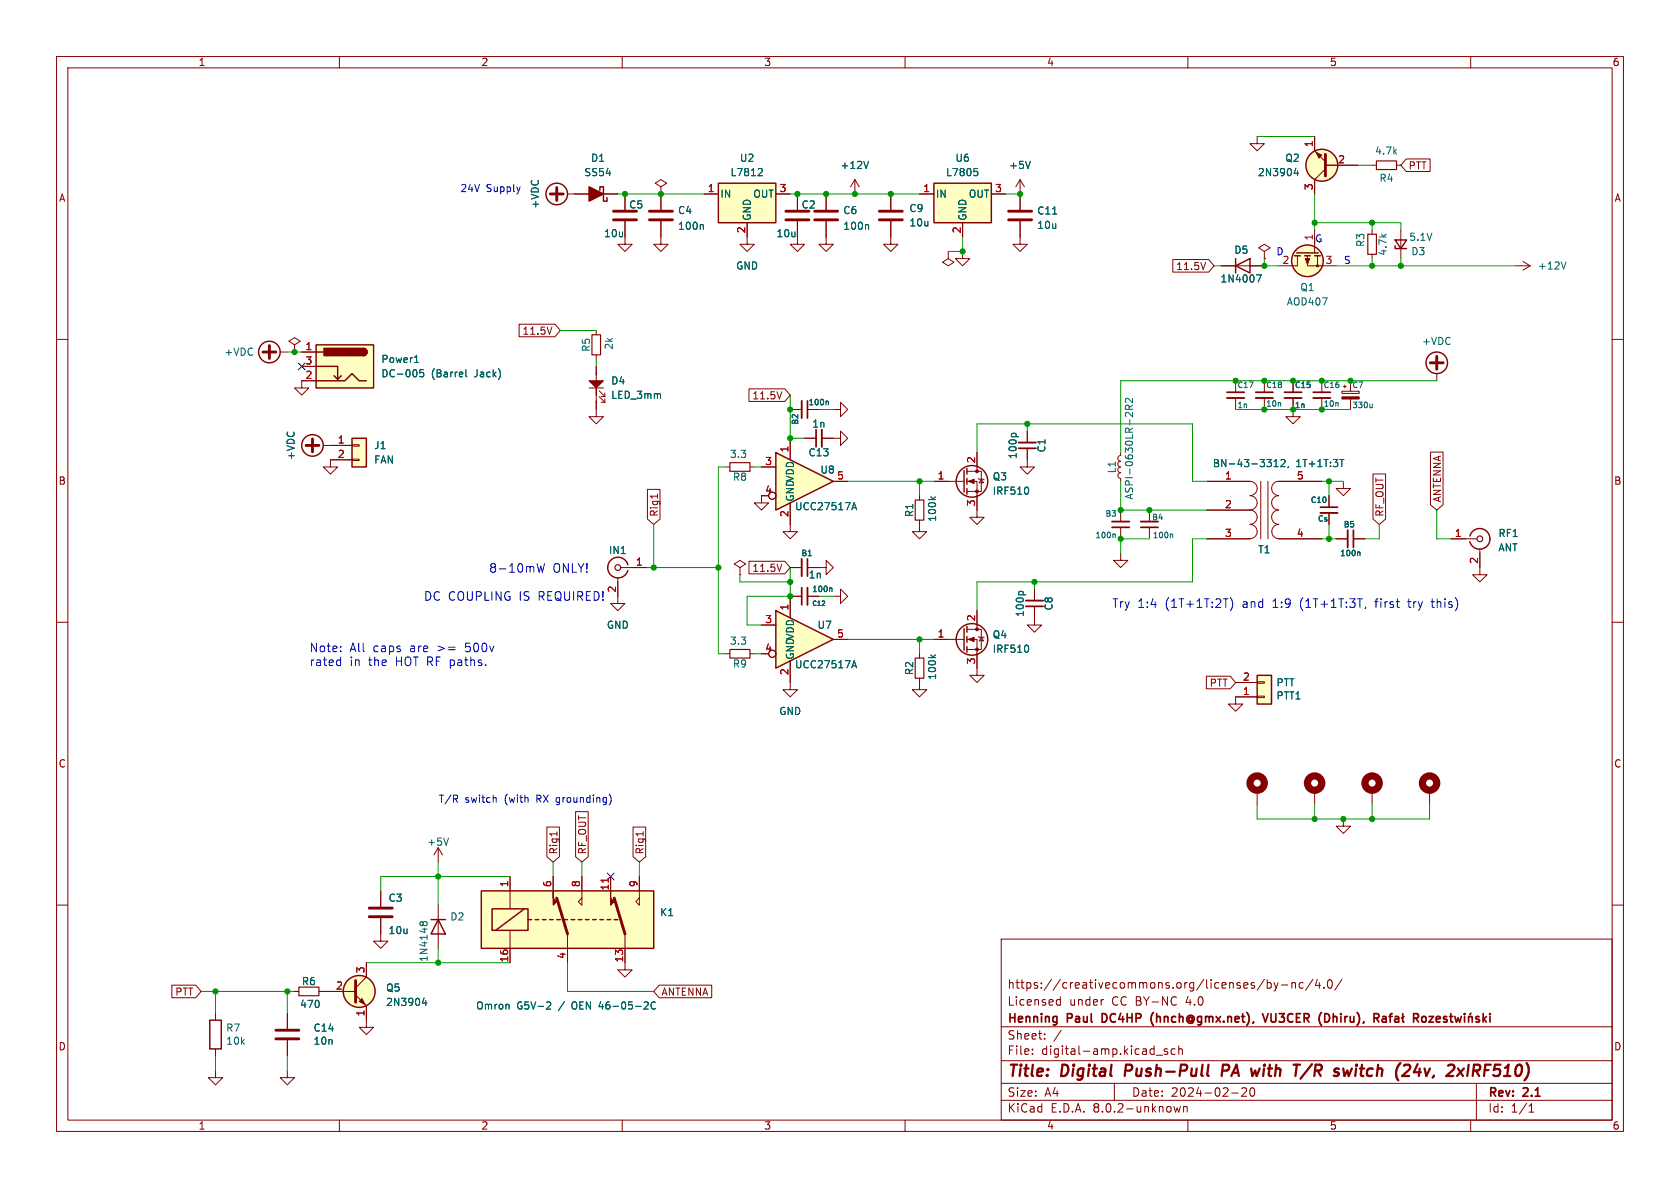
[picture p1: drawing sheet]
<svg xmlns="http://www.w3.org/2000/svg" width="297mm" height="210mm" viewBox="0 0 297 210" stroke-linecap="round" stroke-linejoin="round" font-family="sans-serif">
<g fill="none" stroke="#840000" stroke-width=".18">
<path d="M10 10h277v190h-277zM12 12h273v186h-273zM60 10v2M110 10v2M160 10v2M210 10v2M260 10v2M10 60h2M285 60h2M213.4 85.1h7.6a1.26 1.26 0 0 1 1.2 1.2 1.26 1.26 0 0 1-1.2 1.3M213.4 90.2h7.6M221 92.7a1.26 1.26 0 0 1 1.2 1.3 1.26 1.26 0 0 1-1.2 1.2l-7.6 .1"/>
<path d="M221 90.2a1.26 1.26 0 0 1 1.2 1.2 1.26 1.26 0 0 1-1.2 1.3M221 87.6a1.26 1.26 0 0 1 1.2 1.3 1.26 1.26 0 0 1-1.2 1.2M222.9 85.1v10.2M224.2 85.1v10.2M226.1 87.6a1.27 1.27 0 0 0-1.3 1.3 1.27 1.27 0 0 0 1.3 1.3 1.26 1.26 0 0 0-1.3 1.2 1.26 1.26 0 0 0 1.3 1.3M226.1 92.7a1.26 1.26 0 0 0-1.3 1.3 1.26 1.26 0 0 0 1.3 1.2l7.6 .1M233.7 85.1h-7.6a1.26 1.26 0 0 0-1.3 1.2 1.26 1.26 0 0 0 1.3 1.3M256.5 95.3h4.6M261.6 97v4.6h1.3l-1.3 1.3-1.3-1.3h1.3M10 110h2M109.2 102.1v4.6h1.3l-1.3 1.3-1.3-1.3h1.3M109.7 100.3h4.6"/>
<path d="M139.7 100.3h2M142.7 100.3h2.1M285 110h2M10 160h2M77.5 149.9l-.8 1.2M77.5 149.9v2.5M77.5 149.9l.7 1.2M285 160h2M110.5 170.2v1.3h1.3l-1.3 1.2-1.3-1.2h1.3M177 166h108v32h-108zM186.9 177.6h.6M186.9 176.8h.6"/>
<path d="M187.5 176.2v1.5M195 176.7h.1M223.5 173.1l-1.3 2M224 173.2v1.5M224 173.8l.5-.1 .2 .3v.4l-.1 .2h-.6M225.2 173.7l.4 1M225.6 174.7l-.1 .4-.3 .1M226 173.7l-.4 1M226.5 174.1h1.2M228.4 173.8l.2-.1 .4 .1v.9M228.4 173.7v1M230.4 173.8l-.4-.1-.3 .3v.4l.1 .2h.6"/>
<path d="M232.1 173.1l-1.3 2M232.9 173.1l-.4 1.1h1M233.2 173.7v1M234 174.6v.1M234.8 173.3l.2-.1a.81 .81 0 0 1 .6 .6 .81 .81 0 0 1-.3 .8l-.1 .1a.81 .81 0 0 1-.4-1.4zM237.2 173.1l-1.2 2M60 198v2M110 198v2M160 198v2M177 194.5h108M177 191.5h108M177 187.5h108"/>
<path d="M177 181.5h108M182.5 186.3v.1M182.5 185.5v.1M184.7 183.6v.1M184.7 182.8v.1M187.6 182.1l-1.3 2M197 191.5v3M204.4 186.5h1.1M206.4 185.5l-.4-.1-.2 .2 .1 .2 .5 .2v.3h-.6M207.5 195.6l.3 1 .3-.7 .3 .7 .3-1M207.7 185.5l-.4-.1-.3 .3v.4l.2 .2h.5M208.4 185.5l.2-.1 .4 .1v.9"/>
<path d="M208.4 184.9v1.5M209.2 195.6v1M209.2 195.7l.3-.1 .3 .1 .1 .9M210 198v2M217.7 193.2h1.2M219.5 192.4l.6-.1 .2 .1 .1 .3-.9 1.1h.9M221.2 192.4l.1-.1a.81 .81 0 0 1 .6 .6 .81 .81 0 0 1-.3 .8l-.1 .1a.81 .81 0 0 1-.6-.6 .81 .81 0 0 1 .3-.8zM260 198v2M261 191.5v6.5M270.3 196.6h.9M270.3 195.5l.4-.4v1.5"/>
</g>
<path d="M199.1 188.2l-.3 2M217 188.2h-.8l-.2 2M217.1 189.2l-1 .1M222.7 188.9l-.5 1.3M231.9 188.1l-2 2.6M237.5 188.9l.2 1.3 .5-.9 .2 .9 .6-1.3M250.6 188.1l-.6 1.4h1.2M251 188.9l-.2 1.3M259.6 188.2l-.2 2M260.5 189.3h.7M261.4 188.2h-.8l-.3 2" fill="none" stroke="#840000" stroke-width=".4"/>
<g fill="none" stroke="#840000" stroke-width=".3">
<path d="M142.7 98.8v3.1M195.2 179.2h-.4v1.5h.4M203.9 179a1.72 1.72 0 0 0 0 2.3M223.2 179.2l.5 1.5 .5-1.5M234.2 179.2h.4a.63 .63 0 0 1 .5 .6M243.3 180l.5 .7M243.6 179.3l.2 .2-.2 .4M244.4 179.8h.6l.1 .9M245.6 179.7h.5M246.1 179.2l-.3 .2v1.3M246.6 179.8h.6l.1 .9M248 179.2v1.3l.2 .2"/>
<path d="M248.2 179.7l-.4 .3M249.9 180l.7-.1 .2-.2-.1-.4-.2-.1h-.6v1.5M250.3 180l.5 .7M251.4 179.8l.2-.1 .5 .1v.6l-.1 .2-.4 .1-.2-.2zM252.6 179.7h.8l-.8 1h.8M255.8 179.8l-.4-.1-.2 .2 .1 .2 .5 .2v.3h-.6M256.3 179.7h.5M256.5 179.2v1.3l.3 .2M257.2 179.7l.3 1 .3-.7 .3 .7 .2-1M258.9 179.2v.1M258.9 179.7v1M259.6 179.8l.2-.1 .4 .1 .1 .9"/>
<path d="M259.6 179.7v1M260.1 179.1l-.3 .2M261.5 179.8l-.4-.1-.2 .2 .1 .2 .5 .2v.3h-.6M262.2 179.2v1.5M262.8 179.7l-.6 .6M263.4 179.2v.1M263.4 179.7v1M235.1 180a.65 .65 0 0 1-.9 .7M245.1 180l-.5 .1a.29 .29 0 0 0-.3 .3 .29 .29 0 0 0 .3 .3l.5-.1M247.3 180l-.5 .1a.29 .29 0 0 0-.3 .3 .29 .29 0 0 0 .3 .3l.5-.1M253.9 180.2l.7-.2v-.2l-.5-.1-.2 .2 .1 .7h.6M262.3 180.1l.5 .6"/>
</g>
<path d="M141.7 98.8v3.1" fill="none" stroke="#840000" stroke-width=".33"/>
<path d="M225.2 82.5h.8M225.2 81.6l.4-.4v1.3M226.5 81.3l.4-.1 .3 .4-.8 .9h.8M227.8 82.4l-.1 .3M236.9 81.2h.7M146.8 103.9l.3 .2v.5M79.3 148.2l-.4 1.2" fill="none" stroke="#006464" stroke-width=".18"/>
<path d="M111 99.8a1.82 1.82 0 0 0-2.8-1 1.82 1.82 0 0 0 0 3 1.82 1.82 0 0 0 2.8-1M259.9 94.7a1.82 1.82 0 0 1 2.8-.9 1.82 1.82 0 0 1-.1 3 1.82 1.82 0 0 1-2.8-1" fill="none" stroke="#840000" stroke-width=".25"/>
<g fill="none" stroke="#840000" stroke-width=".2">
<circle cx="261.6" cy="95.3" r=".51"/>
<circle cx="109.2" cy="100.3" r=".51"/>
</g>
<path d="M137.2 80l10.1 5.1-10.1 5.1z" fill="#ffffc2"/>
<path d="M137.2 80l10.1 5.1-10.1 5.1z" fill="none" stroke="#840000" stroke-width=".25"/>
<g fill="none" stroke="#840000" stroke-width=".18">
<path d="M139.7 77.5v3.8M128.3 82.6h.7M132.6 82.6h.7M134.6 87.6v1.3h1.3l-1.3 1.3-1.3-1.3h1.3M134.6 82.6h2.6M139.7 88.9v5.1h1.3l-1.3 1.3-1.3-1.3h1.3M147.3 85.1h2.6M139.7 105.4h2M142.7 105.4h2.1M144.8 100.3h1.2v-1.2l1.3 1.2-1.3 1.3v-1.3"/>
<circle cx="136.5" cy="87.6" r=".63"/>
</g>
<path d="M150.6 90.1l.4-1.3 .4 1.3M150.7 89.8h.6" fill="none" stroke="#006464" stroke-width=".18"/>
<path d="M129 81.8h3.6v1.5h-3.6z" fill="none" stroke="#840000" stroke-width=".2"/>
<path d="M142.7 103.9v3" fill="none" stroke="#840000" stroke-width=".33"/>
<path d="M141.7 103.9v3" fill="none" stroke="#840000" stroke-width=".3"/>
<path d="M85.1 157.5h30.5v10.1h-30.5z" fill="#ffffc2"/>
<g fill="none" stroke="#840000" stroke-width=".25">
<path d="M85.1 157.5h30.5v10.1h-30.5zM87 160.7h6.3v3.8h-6.3zM92.7 160.7l-5.1 3.8M93.3 162.6h.7M94.6 162.6h.6M95.9 162.6h.6M97.2 162.6h.6M98.4 162.6h.7M99.7 162.6h.6M101 162.6h.6M102.2 162.6h.7M103.5 162.6h.6"/>
<path d="M104.8 162.6h.6M106 162.6h.7M107.3 162.6h.6M108.6 162.6h.6"/>
<circle cx="254" cy="64.1" r="1.9"/>
</g>
<path d="M254 66v1.3M90.2 154.9v5.8M97.8 154.9v2.6M102.9 154.9v5.1l-.7-.6 .7-.6M107.9 154.9v2.6M113 154.9v5.1l-.6-.6 .6-.6M90.2 164.5v5.7M100.3 165.1v5.1M110.5 165.1v5.1" fill="none" stroke="#840000" stroke-width=".18"/>
<path d="M252.9 64.1h2.2M254 63v2.3M98.4 158.8l1.9 6.3M108.6 158.8l1.9 6.3" fill="none" stroke="#840000" stroke-width=".51"/>
<g fill="#840000" stroke="#840000" stroke-width=".18">
<path d="M97.8 157.5v1.3l.6 .6-.6 .6z"/>
<path d="M107.9 157.5v1.3l.7 .6-.7 .6z"/>
</g>
<path d="M107.5 155.2v.8" fill="none" stroke="#a90000" stroke-width=".18"/>
<path d="M96.8 177.1l.4 .1 .2 .3-.8 .9h.8M114.1 177.1l.4 .1 .1 .3-.8 .9h.8M115.9 177.2a.6 .6 0 0 0-.9 .5 .6 .6 0 0 0 .6 .7l.3-.1" fill="none" stroke="#006464" stroke-width=".18"/>
<path d="M137.2 108l10.1 5-10.1 5.1z" fill="#ffffc2"/>
<path d="M137.2 108l10.1 5-10.1 5.1z" fill="none" stroke="#840000" stroke-width=".25"/>
<g fill="none" stroke="#840000" stroke-width=".18">
<path d="M180.3 41.9v1.3h1.3l-1.3 1.3-1.2-1.3h1.2M139.7 72.4h2M142.7 72.4h2.1M147.3 77.5h1.3v-1.3l1.3 1.3-1.3 1.2v-1.2M147.3 72.4h1.3v-1.3l1.3 1.3-1.3 1.3v-1.3M218.4 67.3v2M218.4 70.4v2M228.6 67.3v2M228.6 70.4v2M233.7 67.3v2M233.7 70.4v2M237.2 69.2h3.1v.3h-3.1z"/>
<path d="M237.5 68.3h.5M237.7 68.1v.5M238.8 70.5v1.9M198.1 80v.5l-.3 .2-.2 .3 .2 .4 .3 .1-.3 .1-.2 .3 .1 .4 .4 .2-.3 .2-.2 .4 .2 .3 .3 .2-.3 .1-.2 .4 .2 .3 .3 .2v.5M128.3 115.6h.7M130.8 100.3l1-.6-1-.6-1 .6 1 .6v1.3M130.8 101.6h.1M132.6 115.6h.7M134.6 110.5h2.6M139.7 116.8v5.1h1.3l-1.3 1.3-1.3-1.3h1.3M139.7 105.4v3.8M147.3 105.4h1.3v-1.3l1.3 1.3-1.3 1.3v-1.3"/>
<path d="M147.3 113h2.6"/>
<circle cx="136.5" cy="115.6" r=".63"/>
</g>
<path d="M146.2 70.9l.3 .2v.5M199.6 72.4v-.7l-.2-.1-.3 .1-.1 .7h1.2M200.2 70.4v.8l-.9-.8-.3 .3 .1 .4M200.2 72.9v.8l-.9-.8-.3 .1v.4M200.2 71.6l-.6 .5M242.6 71.4v.7M242.6 72l-.3 .1M150.6 118.1l.4-1.3 .4 1.3M150.7 117.7h.6" fill="none" stroke="#006464" stroke-width=".18"/>
<path d="M141.7 70.9v3M216.9 70.4h3.1M227.1 70.4h3M232.2 70.4h3" fill="none" stroke="#840000" stroke-width=".33"/>
<path d="M142.7 70.9v3M216.9 69.3h3.1M227.1 69.3h3M232.2 69.3h3" fill="none" stroke="#840000" stroke-width=".3"/>
<path d="M237.2 70.2h3.1v.3h-3.1z" fill="#840000" stroke="#840000" stroke-width=".18"/>
<path d="M129 114.8h3.6v1.5h-3.6z" fill="none" stroke="#840000" stroke-width=".2"/>
<path d="M165.1 32.4h10.2v7h-10.2z" fill="#ffffc2"/>
<g fill="none" stroke="#840000" stroke-width=".25">
<path d="M165.1 32.4h10.2v7h-10.2zM218.4 47l2.6-1.3v2.6zM218.4 45.7v2.6M170.4 83.2v3.8M170.9 82.8v1M170.9 84.6v1M170.9 86.4v1M170.4 111.1v3.8M170.9 110.7v1.1M170.9 112.5v1M170.9 114.3v1M76.2 162.6h2.5"/>
<path d="M77.5 162.6l1.2 2.5h-2.5z"/>
<circle cx="171.8" cy="85.1" r="2.79"/>
<circle cx="171.8" cy="113" r="2.79"/>
</g>
<g fill="none" stroke="#840000" stroke-width=".18">
<path d="M116.8 33l1.1-.6-1.1-.6-1 .6 1 .6v1.3M116.8 34.3h.1M157.5 39.1v4.1h1.2l-1.2 1.3-1.3-1.3h1.3M157.5 34.3v2.8M162.6 34.3h2.5M170.2 39.4v2.5M175.3 34.3h2.5M180.3 31.8l-.7 1.2M180.3 31.8v5.3M180.3 39.1v2.8M180.3 31.8l.8 1.2M132.1 41.9v1.3h1.2l-1.2 1.3-1.3-1.3h1.3"/>
<path d="M146 41.9v1.3h1.3l-1.3 1.3-1.2-1.3h1.2M167.6 44.5v1.2l1.1 .7-1.1 .6-1-.6 1-.7M167.6 44.5h.1M170.2 44.5v1.2h1.2l-1.2 1.3-1.3-1.3h1.3M215.9 47h7.6M142.2 77.5h2.1M145.3 77.5h2M181.6 79.2v3.4h1.3l-1.3 1.2-1.3-1.2h1.3M181.6 76.2v2M228.6 72.4v1.3h1.3l-1.3 1.2-1.3-1.2h1.3M162.6 91.9v2.1h1.2l-1.2 1.3-1.3-1.3h1.3M162.6 87.6v.8"/>
<path d="M165.1 85.1h5.3M170.9 85.1h1.8v6.3h1.3l-1.3 1.3-1.3-1.3h1.3M170.9 83.3h2.6v3.6h-2.6M172.7 80v3.3M173 84.6l.1 .1h.8l.1 .1M173.5 84.7l.4 .6h-.8zM198.1 97.8v1.3h1.3l-1.3 1.2-1.3-1.2h1.3M198.1 90.2v2M198.1 93.2v2.1M203.2 90.2v2M203.2 93.2v2.1M234.9 87.6v2.1"/>
<path d="M234.9 90.7v2M237.5 85.1v1.3h1.3l-1.3 1.2-1.3-1.2h1.3M162.6 119.9v2h1.2l-1.2 1.3-1.3-1.3h1.3M162.6 115.6v.7M165.1 113h5.3M170.9 113h1.8v6.4h1.3l-1.3 1.3-1.3-1.3h1.3M170.9 111.3h2.6v3.5h-2.6M172.7 108v3.3M173 112.5l.1 .1h.8l.1 .2M173.5 112.6l.4 .7h-.8zM182.9 107.2v3.3h1.2l-1.2 1.3-1.3-1.3h1.3M182.9 104.1v2.1"/>
<path d="M77.5 160v7.6"/>
</g>
<g fill="none" stroke="#006464" stroke-width=".18">
<path d="M172.2 29.8h.6M172.3 30.3h.3l.3 .2-.1 .5-.5 .1M182.2 28.5l-.5 1.3M186.1 37.8h.7M222.1 48.6h.9l-.6 1.3M178.8 76.8l.2-.2h.4l.2 .2M164.6 87.8l.4 .5M165.4 87.8l-.5 .4M181.7 86.2l.1 .4-.1 .7M196.9 94.4l.3 .1v.6M207 94.4l.3 .1v.6M164.6 115.8l.4 .5"/>
<path d="M165.4 115.8l-.5 .3M180.1 104.8l.2-.3h.4l.2 .3M181.7 114.2l.1 .3-.1 .7M74.8 163.4l-.1 .1M74.8 163.2l-.3-.3-.1 .1-.2 .2 .1 .3M74.8 163.2l.2-.3 .4 .1 .1 .2-.1 .3M74.8 163.2v.2M74.8 163.4v.1"/>
</g>
<path d="M161.8 88.4h1.5v3.5h-1.5zM161.8 116.3h1.5v3.6h-1.5z" fill="none" stroke="#840000" stroke-width=".2"/>
<path d="M155.4 38.9h4.1M155.4 37.3h4.1M178.3 38.9h4.1M178.3 37.3h4.1" fill="none" stroke="#840000" stroke-width=".51"/>
<path d="M145.3 75.9v3.1M180.1 78.2h3M196.6 92.2h3M201.7 92.2h3M233.4 90.7h3.1M181.4 106.2h3" fill="none" stroke="#840000" stroke-width=".33"/>
<path d="M144.3 75.9v3.1M180.1 79.2h3M196.6 93.2h3M201.7 93.2h3M233.4 89.7h3.1M181.4 107.2h3" fill="none" stroke="#840000" stroke-width=".3"/>
<g fill="#840000" stroke="#840000" stroke-width=".18">
<path d="M171.2 113l1-.4v.8z"/>
<path d="M171.2 85.1l1-.4v.8z"/>
<circle cx="172.7" cy="114.8" r=".25"/>
<circle cx="172.7" cy="111.3" r=".25"/>
<circle cx="172.7" cy="86.9" r=".25"/>
<circle cx="172.7" cy="83.3" r=".25"/>
</g>
<path d="M127 32.4h10.2v7h-10.2z" fill="#ffffc2"/>
<g fill="none" stroke="#840000" stroke-width=".25">
<path d="M106 33.7v-.7h.7v2.6h.6v-.7M127 32.4h10.2v7h-10.2zM228.9 45.2h1M229.2 44.7h3.8M230.6 45.2h1M232.4 45.2h1M246.6 43.4v.5h2.1M246.6 42.4h2.1l-1.1 1.5zM37.1 180.3h2v5.1h-2z"/>
<circle cx="233.7" cy="29.2" r="2.82"/>
<circle cx="231.1" cy="46.1" r="2.79"/>
<circle cx="63.5" cy="175.3" r="2.82"/>
</g>
<g fill="none" stroke="#840000" stroke-width=".18">
<path d="M101.6 34.3h7.6M116.8 39.1v4.1h1.3l-1.3 1.3-1.2-1.3h1.2M116.8 34.3v2.8M124.5 34.3h2.5M132.1 39.4v2.5M137.2 34.3h2.5M141 39.1v4.1h1.2l-1.2 1.3-1.3-1.3h1.3M141 34.3v2.8M146 34.3v2.8M146 39.1v2.8M151.1 31.8l-.7 1.2M151.1 31.8v2.5"/>
<path d="M151.1 31.8l.8 1.2M222.2 24.1v1.3h1.3l-1.3 1.3-1.2-1.3h1.2M232.4 24.1v2.6l1.9 1.9M234.3 29.8l-1.9 2v2.5M234.3 29.2h5.7M242.6 29.2h.7M246.9 29.2h.7M105.4 58.4v.8M223.5 44.5l1-.7-1-.6-1 .6 1 .7v1.2M223.5 45.7h.1M229.4 45.2v1.8h-3.3M231.1 45.2v1.8h5.1"/>
<path d="M232.4 40.6v4.1M232.9 45.2v1.8M242.6 40.6v.8M242.6 45v.7M247.6 40.6v5.1M268 47h2.5M269.2 46.2l1.3 .8M270.5 47l-1.3 .8M105.4 62.7v.8M223.5 67.3v2M223.5 70.4v2M222.2 139.7v2.5"/>
<path d="M67.3 157.5v2.8M38.1 179.1v1.2M50.8 179.1v2.8M52.1 175.3h.7M56.4 175.3h6.5M62.9 175.9l1.9 1.9v3.8h1.2l-1.2 1.3-1.3-1.3h1.3M64.8 170.2v2.5l-1.9 1.9M67.3 162.3v4.1h1.3l-1.3 1.2-1.3-1.2h1.3M38.1 189.2v1.3h1.3l-1.3 1.3-1.3-1.3h1.3M38.1 185.4v1.3M50.8 189.2v1.3h1.3l-1.3 1.3-1.3-1.3h1.3M50.8 183.9v2.8"/>
</g>
<path d="M124.2 39.7l.1 .2v.6M134.2 29.8l.5 .1 .1 .3-.8 .9h.8M153.4 39.7l.2 .2v.6M153.5 28.5l-.4 1.3M229.1 29.7l-.3 .9h.8M229.4 30.2v.9M276.8 46.3l-.4 1.3M75 176.4l-.3 .9h.8M75.3 176.9v.8" fill="none" stroke="#006464" stroke-width=".18"/>
<path d="M114.8 38.9h4.1M114.8 37.3h4.1M138.9 38.9h4.1M138.9 37.3h4.1M144 38.9h4.1M144 37.3h4.1M234.3 27.3v3.8M62.9 173.4v3.8M65.3 162.1h4M65.3 160.5h4M48.8 183.6h4M48.8 182.1h4" fill="none" stroke="#840000" stroke-width=".51"/>
<g fill="#ffffc2" stroke="#ffffc2" stroke-width=".18">
<circle cx="233.7" cy="29.2" r="2.82"/>
<circle cx="231.1" cy="46.1" r="2.79"/>
<circle cx="63.5" cy="175.3" r="2.82"/>
</g>
<g fill="#840000" stroke="#840000" stroke-width=".18">
<path d="M232.7 26.9l1 .5-.5 .5z"/>
<path d="M230.8 45.7h.7l-.4 1z"/>
<path d="M63.5 177l.5-.5 .5 1z"/>
<circle cx="232.9" cy="47" r=".18"/>
</g>
<path d="M243.3 28.4h3.6v1.6h-3.6zM104.6 59.2h1.6v3.5h-1.6zM241.8 41.4h1.5v3.6h-1.5zM52.8 174.5h3.6v1.5h-3.6z" fill="none" stroke="#840000" stroke-width=".2"/>
<path d="M222 70.4h3" fill="none" stroke="#840000" stroke-width=".33"/>
<path d="M222 69.3h3" fill="none" stroke="#840000" stroke-width=".3"/>
<path d="M104.1 33l2.6 1.3-2.6 1.3z" fill="#840000" stroke="#840000" stroke-width=".25"/>
<circle cx="222.2" cy="138.4" r="1.27" fill="none" stroke="#840000" stroke-width="1.3"/>
<path d="M222.2 119.4h2.6v5.1h-2.6z" fill="#ffffc2"/>
<g fill="none" stroke="#840000" stroke-width=".18">
<path d="M100.3 34.3h1.3M110.5 39.1v4.1h1.3l-1.3 1.3-1.3-1.3h1.3M110.5 34.3v2.8M52.1 61l1-.7-1-.6-1 .6 1 .7v1.2M52.1 62.2h.1M53.3 67.3v1.3h1.3l-1.3 1.3-1.2-1.3h1.2M57.1 78.7h1.3M104.1 68.6h2.6M105.4 69.9v3.8h1.3l-1.3 1.2-1.3-1.2h1.3M105.4 64.8v2.5M105.9 69.1l1 1M105.9 70.1l1 1"/>
<path d="M106.3 70.1h.6M106.3 71.1h.6M106.9 69.5v.6M106.9 70.5v.6M58.4 81.3v1.3h1.3l-1.3 1.2-1.3-1.2h1.3M218.4 120.7h3.8M222.2 120.5h1.3v.3h-1.3zM222.2 123.1h1.3v.2h-1.3zM222.2 123.2h-3.8v1.3h1.3l-1.3 1.2-1.2-1.2h1.2M242.6 139.7v2.5M252.7 139.7v2.5"/>
</g>
<g fill="none" stroke="#840000" stroke-width=".25">
<path d="M222.2 119.4h2.6v5.1h-2.6z"/>
<circle cx="98.4" cy="34.3" r="1.9"/>
<circle cx="55.2" cy="78.7" r="1.9"/>
</g>
<path d="M97.3 34.3h2.3M98.4 33.1v2.3M108.5 38.9h4M108.5 37.3h4M54.1 78.7h2.3M55.2 77.6v2.3" fill="none" stroke="#840000" stroke-width=".51"/>
<g fill="none" stroke="#840000" stroke-width="1.3">
<circle cx="242.6" cy="138.4" r="1.27"/>
<circle cx="252.7" cy="138.4" r="1.27"/>
</g>
<path d="M104.1 67.3h2.6l-1.3 1.3v1.3v-1.3z" fill="#840000" stroke="#840000" stroke-width=".18"/>
<path d="M55.9 61h10.1v7.6h-10.1z" fill="#ffffc2"/>
<g fill="none" stroke="#840000" stroke-width=".25">
<path d="M55.9 61h10.1v7.6h-10.1zM55.9 64.8h3.8v2.3l.6-.7M55.9 67.3h5.1l1.2-1.3 1.3 1.3h1.3M55.9 62.2h1.2M59.1 66.4l.6 .7M64.3 61.6a.64 .64 0 0 1 .6 .6 .64 .64 0 0 1-.6 .7"/>
<circle cx="47.6" cy="62.2" r="1.9"/>
</g>
<g fill="#840000" stroke="#840000" stroke-width=".25">
<path d="M64.3 61.6a.64 .64 0 0 1 .6 .6 .64 .64 0 0 1-.6 .7z"/>
<path d="M57.3 61.6h7v1.3h-7z"/>
</g>
<path d="M49.5 62.2h1.3M53.3 62.2h2.6M53.3 67.3h2.6M53.3 64.8h2.6M236.2 95.3h2.1M239.3 95.3h2M232.4 139.7v2.5M237.5 144.8v1.3h1.3l-1.3 1.2-1.3-1.2h1.3" fill="none" stroke="#840000" stroke-width=".18"/>
<path d="M73.3 64.1h.7M73.5 63l.2-.2v1.3M74.9 65.3h-.6l-.1 .7 .2-.2 .4 .1 .1 .2v.4l-.2 .1-.5-.1M82.4 65.3v1.1l.1 .2M240.1 97.6l.3 .1v.5" fill="none" stroke="#006464" stroke-width=".18"/>
<path d="M238.3 93.7v3.1" fill="none" stroke="#840000" stroke-width=".33"/>
<path d="M239.3 93.7v3.1" fill="none" stroke="#840000" stroke-width=".3"/>
<circle cx="232.4" cy="138.4" r="1.27" fill="none" stroke="#840000" stroke-width="1.3"/>
<path d="M46.5 62.2h2.3M47.6 61.1v2.3" fill="none" stroke="#840000" stroke-width=".51"/>
<path d="M62.2 77.5h2.6v5.1h-2.6z" fill="#ffffc2"/>
<g fill="none" stroke="#840000" stroke-width=".18">
<path d="M101.6 34.3h2.5M106.7 34.3h2.5M110.5 34.3v2.8M110.5 39.1v2.8M116.8 34.3h.1M116.8 34.3v2.8M116.8 39.1v2.8M124.5 34.3h2.5M132.1 39.4v2.5M137.2 34.3h2.5M141 34.3v2.8M141 39.1v2.8"/>
<path d="M146 34.3v2.8M146 39.1v2.8M157.5 34.3v2.8M157.5 39.1v2.8M162.6 34.3h2.5M170.2 39.4v2.5M175.3 34.3h2.5M180.3 34.3v2.8M180.3 39.1v2.8M232.4 24.1v2.6M232.4 31.8v2.5M234.3 29.2h5.7"/>
<path d="M248.6 28.1h4.2v2.2h-4.2l-1-1.1zM91.8 57.3h6.3l1 1.1-1 1.1h-6.3zM97.6 57.8l-.5 1.3M207.3 45.9h6.4l.9 1.1-.9 1.1h-6.4zM213.1 46.4l-.4 1.3M215.9 47h2.5M221 47h2.5M223.5 45.7h.1M53.3 62.2h2.6M53.3 67.3h2.6M53.3 64.8h2.6M58.4 78.7h3.8"/>
<path d="M62.2 78.6h1.3v.3h-1.3zM105.4 64.8v1.5M105.4 70.9v1.5M132.4 68.7h6.3l1 1.2-1 1.1h-6.3zM138.2 69.3l-.4 1.2M139.7 77.5v3.8M139.7 72.4h2M142.2 77.5h2.1M142.7 72.4h2.1M145.3 77.5h2M181.6 76.2v2M181.6 79.2v2.1"/>
<path d="M228.6 67.3v2M228.6 70.4v2M252.9 79.9h2.2v9.3l-1.1 1-1.1-1zM58.4 81.3h3.8M62.2 81.2h1.3v.2h-1.3zM114.5 86.5h2.2v5.3l-1.1 .9-1.1-.9zM116.2 87.3v.8M132.4 99.2h6.3l1 1.1-1 1.1h-6.3zM134.6 82.6h2.6M138.2 99.7l-.4 1.3M139.7 88.9v3.8M147.3 85.1h2.6"/>
<path d="M162.6 87.6v.8M162.6 91.9v.8M165.1 85.1h2.5M172.7 80v2.6M172.7 87.6v2.6M213.4 95.3h7.6M213.4 85.1h7.6M213.4 90.2h7.6M226.1 95.3h7.6M226.1 85.1h7.6M234.9 87.6v2.1M234.9 90.7v2"/>
<path d="M236.2 95.3h2.1M239.3 95.3h2M242.7 83.8h2.3v8l-1.2 .9-1.1-.9zM256.5 95.3h2.6M261.6 97.8v2.5M109.2 102.9v2.5M111.8 100.3h2.5M134.6 110.5h2.6M139.7 100.3h2M139.7 116.8v3.9M141.7 105.4h-2v3.8M142.7 100.3h2.1"/>
<path d="M142.7 105.4h2.1M147.3 113h2.6M162.6 115.6v.7M162.6 119.9v.8M165.1 113h2.5M172.7 108v2.5M172.7 115.6v2.5M182.9 104.1v2.1M182.9 107.2v2M213.3 119.5h4.2l.9 1.2-.9 1.1h-4.2zM218.4 123.2h3.8M218.4 120.7h3.8"/>
<path d="M67.3 157.5v2.8M90.2 154.9v2.6M96.7 146.2h2.2v5.2l-1.1 1-1.1-1zM97.8 154.9v2.6M98.5 147v.8M101.8 143.5h2.2v7.9l-1.1 1-1.1-1zM102.9 154.9v2.6M107.9 154.9v2.6M111.9 146.2h2.2v5.2l-1.1 1-1.1-1zM113 154.9v2.6M113.7 147v.8M30.4 174.1h4.2l1 1.2-1 1.1h-4.2z"/>
<path d="M50.8 179.1v2.8M52.1 175.3h.7M56.4 175.3h6.5M64.8 170.2v2.5M64.8 177.8v2.5M67.3 162.3v2.8M90.2 167.6v2.6M100.3 167.6v2.6M110.5 167.6v2.6M116.5 174.1h9.3v2.3h-9.3l-.9-1.1zM50.8 183.9v2.8"/>
<circle cx="136.5" cy="87.6" r=".63"/>
<circle cx="136.5" cy="115.6" r=".63"/>
</g>
<path d="M62.2 77.5h2.6v5.1h-2.6z" fill="none" stroke="#840000" stroke-width=".25"/>
<g fill="none" stroke="#0000c2" stroke-width=".18">
<path d="M95 99.6l.3 1.6 .3-1.1 .3 1.1 .4-1.6M59.8 116.6l.4 .1M60.2 115.1v.1M60.2 114.3v.1M60.2 116.1v1.6M60.2 117.6l-.4 .1M217.5 105.6a1.75 1.75 0 0 1 0 2.4M241.4 107.3l-.1 .3M248.8 106.4h.6M253 106.4h.6M253.2 105.9l.1 1.4M80.5 141.2l.4 .6"/>
<path d="M80.8 140.7v.4M87.5 141l.2 .2v.6M107.7 140.4a1.46 1.46 0 0 1 0 1.9"/>
</g>
<g fill="none" stroke="#009600" stroke-width=".18">
<path d="M109.2 34.3h15.3M139.7 34.3h22.9M177.8 34.3h2.5M222.2 24.1h10.2M232.4 34.3v6.3M232.4 39.4h15.2v1.2M240 29.2h2.6M242.6 39.4v1.2M99.1 58.4h6.3M170.2 41.9v2.6h-2.6M214.6 47h1.3M223.5 45.7v1.3h2.6"/>
<path d="M236.2 47h31.8M242.6 45.7v1.3M247.6 45.7v1.3M50.8 62.2h2.5M105.4 63.5v1.3M139.7 69.9v7.6h2.5M144.8 72.4h2.5M181.6 74.9v1.3M218.4 72.4h20.4M254 67.3h-55.9v12.7M115.6 92.7v7.6M128.3 82.6h-1.3v33h1.3"/>
<path d="M133.3 82.6h1.3M149.9 85.1h15.2M162.6 85.1v2.5M172.7 80v-5.1h38.1v10.2h2.6M198.1 85.1v5.1h15.3M203.2 95.3h-5.1v2.5M213.4 95.3h-2.6v7.6h-38.1v5.1M233.7 95.3h2.5M233.7 85.1h3.8M234.9 85.1v2.5M234.9 92.7v2.6M243.8 92.7v2.6h-2.5"/>
<path d="M254 90.2v5.1h2.5M114.3 100.3h12.7M130.8 101.6v1.3h8.9M133.3 115.6h1.3M139.7 100.3v5.1h-7.6v5.1h2.5M144.8 105.4h2.5M149.9 113h15.2M162.6 113v2.6M182.9 102.9v1.2M77.5 152.4v7.6M90.2 154.9h-22.9v2.6M97.8 152.4v2.5"/>
<path d="M102.9 152.4v2.5M113 152.4v2.5M222.2 142.2v2.6h30.5v-2.6M232.4 142.2v2.6M242.6 142.2v2.6M35.6 175.3h16.5M38.1 175.3v3.8M50.8 175.3v3.8M64.8 170.2h25.4M77.5 167.6v2.6M100.3 170.2v5.1h15.3M38.1 186.7v2.5"/>
<path d="M50.8 186.7v2.5"/>
</g>
<path d="M52.7 64.2l1.2 1.2M53.9 64.2l-1.2 1.2M107.3 154.3l1.3 1.2M108.6 154.3l-1.3 1.2" fill="none" stroke="#000084" stroke-width=".18"/>
<g fill="none" stroke="#006464" stroke-width=".18">
<path d="M124.2 39.7l.1 .2v.6M134.2 29.8l.5 .1 .1 .3-.8 .9h.8M153.4 39.7l.2 .2v.6M153.5 28.5l-.4 1.3M172.2 29.8h.6M172.3 30.3h.3l.3 .2-.1 .5-.5 .1M182.2 28.5l-.5 1.3M186.1 37.8h.7M229.1 29.7l-.3 .9h.8M229.4 30.2v.9M222.1 48.6h.9l-.6 1.3M73.3 64.1h.7"/>
<path d="M73.5 63l.2-.2v1.3M74.9 65.3h-.6l-.1 .7 .2-.2 .4 .1 .1 .2v.4l-.2 .1-.5-.1M82.4 65.3v1.1l.1 .2M146.2 70.9l.3 .2v.5M178.8 76.8l.2-.2h.4l.2 .2M150.6 90.1l.4-1.3 .4 1.3M150.7 89.8h.6M164.6 87.8l.4 .5M165.4 87.8l-.5 .4M181.7 86.2l.1 .4-.1 .7M225.2 82.5h.8M225.2 81.6l.4-.4v1.3"/>
<path d="M226.5 81.3l.4-.1 .3 .4-.8 .9h.8M227.8 82.4l-.1 .3M236.9 81.2h.7M240.1 97.6l.3 .1v.5M146.8 103.9l.3 .2v.5M150.6 118.1l.4-1.3 .4 1.3M150.7 117.7h.6M164.6 115.8l.4 .5M165.4 115.8l-.5 .3M180.1 104.8l.2-.3h.4l.2 .3M181.7 114.2l.1 .3-.1 .7M75 176.4l-.3 .9h.8"/>
<path d="M75.3 176.9v.8M96.8 177.1l.4 .1 .2 .3-.8 .9h.8M114.1 177.1l.4 .1 .1 .3-.8 .9h.8M115.9 177.2a.6 .6 0 0 0-.9 .5 .6 .6 0 0 0 .6 .7l.3-.1"/>
</g>
<path d="M107.5 155.2v.8" fill="none" stroke="#a90000" stroke-width=".18"/>
<g fill="#009600" stroke="#009600" stroke-width=".18">
<circle cx="242.6" cy="47" r=".46"/>
<circle cx="247.6" cy="47" r=".46"/>
<circle cx="242.6" cy="39.4" r=".46"/>
<circle cx="232.4" cy="39.4" r=".46"/>
<circle cx="234.9" cy="85.1" r=".46"/>
<circle cx="234.9" cy="95.3" r=".46"/>
<circle cx="237.5" cy="144.8" r=".46"/>
<circle cx="232.4" cy="144.8" r=".46"/>
<circle cx="242.6" cy="144.8" r=".46"/>
<circle cx="233.7" cy="67.3" r=".46"/>
<circle cx="228.6" cy="67.3" r=".46"/>
<circle cx="228.6" cy="72.4" r=".46"/>
<circle cx="233.7" cy="72.4" r=".46"/>
<circle cx="218.4" cy="67.3" r=".46"/>
<circle cx="223.5" cy="72.4" r=".46"/>
<circle cx="238.8" cy="67.3" r=".46"/>
<circle cx="223.5" cy="67.3" r=".46"/>
<circle cx="181.6" cy="74.9" r=".46"/>
<circle cx="198.1" cy="90.2" r=".46"/>
<circle cx="182.9" cy="102.9" r=".46"/>
<circle cx="198.1" cy="95.3" r=".46"/>
<circle cx="162.6" cy="113" r=".46"/>
<circle cx="162.6" cy="85.1" r=".46"/>
<circle cx="203.2" cy="90.2" r=".46"/>
<circle cx="170.2" cy="44.5" r=".46"/>
<circle cx="223.5" cy="47" r=".46"/>
<circle cx="180.3" cy="34.3" r=".46"/>
<circle cx="157.5" cy="34.3" r=".46"/>
<circle cx="151.1" cy="34.3" r=".46"/>
<circle cx="77.5" cy="170.2" r=".46"/>
<circle cx="77.5" cy="154.9" r=".46"/>
<circle cx="127" cy="100.3" r=".46"/>
<circle cx="139.7" cy="77.5" r=".46"/>
<circle cx="139.7" cy="102.9" r=".46"/>
<circle cx="139.7" cy="105.4" r=".46"/>
<circle cx="139.7" cy="72.4" r=".46"/>
<circle cx="110.5" cy="34.3" r=".46"/>
<circle cx="115.6" cy="100.3" r=".46"/>
<circle cx="52.1" cy="62.2" r=".46"/>
<circle cx="116.8" cy="34.3" r=".46"/>
<circle cx="141" cy="34.3" r=".46"/>
<circle cx="146" cy="34.3" r=".46"/>
<circle cx="50.8" cy="175.3" r=".46"/>
<circle cx="38.1" cy="175.3" r=".46"/>
</g>
<g font-size="2.8" fill="#840000">
<text x="178" y="190.9">Title:</text>
<text x="187.7" y="190.9">Digital</text>
<text x="199.7" y="190.9">Push-Pull</text>
<text x="217.6" y="190.9">PA</text>
<text x="223.7" y="190.9">with</text>
<text x="232" y="190.9">T/R</text>
<text x="239.9" y="190.9">switch</text>
<text x="251.6" y="190.9">(24v,</text>
<text x="261.5" y="190.9">2xIRF510)</text>
</g>
<g font-size="2.1" fill="#0000c2">
<text x="86.4" y="101.4">8-10mW</text>
<text x="97.7" y="101.4">ONLY!</text>
<text x="74.9" y="106.4">DC COUPLING</text>
<text x="91.8" y="106.4">IS REQUIRED!</text>
<text x="196.5" y="107.7">Try</text>
<text x="201.1" y="107.7">1:4</text>
<text x="206" y="107.7">(1T+1T:2T)</text>
<text x="219.8" y="107.7">and</text>
<text x="225.3" y="107.7">1:9</text>
<text x="230.2" y="107.7">(1T+1T:3T,</text>
<text x="243.7" y="107.7">first</text>
<text x="249.7" y="107.7">try</text>
<text x="254" y="107.7">this)</text>
<text x="54.6" y="115.4">Note:</text>
<text x="54.6" y="117.9">rated</text>
<text x="61.8" y="115.4">All</text>
<text x="61.8" y="117.9">in</text>
<text x="65.2" y="117.9">the</text>
<text x="66" y="115.4">caps</text>
<text x="70.1" y="117.9">HOT RF paths.</text>
<text x="72.6" y="115.4">are</text>
<text x="77.6" y="115.4">&gt;=</text>
<text x="82.7" y="115.4">500v</text>
</g>
<g font-size="2.1" fill="#840000">
<text x="178" y="178">Licensed</text>
<text x="178" y="175">https://creativecommons.org/licenses/by-nc/4.0/</text>
<text x="189" y="178">under</text>
<text x="196.6" y="178">CC BY-NC</text>
<text x="209.9" y="178">4.0</text>
<text x="178" y="184">Sheet:</text>
<text x="178" y="181.2">Henning</text>
<text x="188.7" y="181.2">Paul</text>
<text x="195.5" y="181.2">DC4HP</text>
<text x="204.7" y="181.2">(hnch@gmx.net),</text>
<text x="225.3" y="181.2">VU3CER</text>
<text x="235.6" y="181.2">(Dhiru),</text>
<text x="178" y="186.7">File:</text>
<text x="184.1" y="186.7">digital-amp.kicad_sch</text>
<text x="178" y="196.9">KiCad</text>
<text x="178" y="194.1">Size:</text>
<text x="184.7" y="194.1">A4</text>
<text x="185.7" y="196.9">E.D.A.</text>
<text x="193.3" y="196.9">8.0.2-unknown</text>
<text x="200" y="194.1">Date:</text>
<text x="207" y="194.1">2024-02-20</text>
<text x="263" y="194.3">Rev:</text>
<text x="263" y="196.9">Id:</text>
<text x="267.1" y="196.9">1/1</text>
<text x="269.4" y="194.3">2.1</text>
</g>
<g font-size="1.8" fill="#840000">
<text x="35" y="11.9">1</text>
<text x="85" y="11.9">2</text>
<text x="135" y="11.9">3</text>
<text x="185" y="11.9">4</text>
<text x="235" y="11.9">5</text>
<text x="285" y="11.9">6</text>
<text x="10.3" y="35.9">A</text>
<text x="248.9" y="30.2">PTT</text>
<text x="285.3" y="35.9">A</text>
<text x="207.8" y="47.9">11.5V</text>
<text x="92.3" y="59.4">11.5V</text>
<text x="132.9" y="70.8">11.5V</text>
<text x="10.3" y="85.9">B</text>
<text x="255" y="88.9" transform="rotate(-90 255 88.9)">ANTENNA</text>
<text x="285.3" y="85.9">B</text>
<text x="116.5" y="91.4" transform="rotate(-90 116.5 91.4)">Rig1</text>
<text x="244.8" y="91.4" transform="rotate(-90 244.8 91.4)">RF_OUT</text>
<text x="132.9" y="101.3">11.5V</text>
<text x="213.8" y="121.6">PTT</text>
<text x="10.3" y="135.9">C</text>
<text x="285.3" y="135.9">C</text>
<text x="98.7" y="151.1" transform="rotate(-90 98.7 151.1)">Rig1</text>
<text x="103.8" y="151.1" transform="rotate(-90 103.8 151.1)">RF_OUT</text>
<text x="114" y="151.1" transform="rotate(-90 114 151.1)">Rig1</text>
<text x="30.9" y="176.2">PTT</text>
<text x="116.8" y="176.2">ANTENNA</text>
<text x="10.3" y="185.9">D</text>
<text x="285.3" y="185.9">D</text>
<text x="35" y="199.9">1</text>
<text x="85" y="199.9">2</text>
<text x="135" y="199.9">3</text>
<text x="185" y="199.9">4</text>
<text x="235" y="199.9">5</text>
<text x="285" y="199.9">6</text>
</g>
<g font-size="1.8" fill="#006464">
<text x="104.4" y="28.8">D1</text>
<text x="130.7" y="28.8">U2</text>
<text x="168.8" y="28.8">U6</text>
<text x="227.1" y="28.8">Q2</text>
<text x="243" y="27.5">4.7k</text>
<text x="103.2" y="31.3">SS54</text>
<text x="127.3" y="35.2">IN</text>
<text x="129" y="31.3">L7812</text>
<text x="133.1" y="35.2">OUT</text>
<text x="148.5" y="30.1">+12V</text>
<text x="165.4" y="35.2">IN</text>
<text x="167.1" y="31.3">L7805</text>
<text x="171.2" y="35.2">OUT</text>
<text x="178.3" y="30.1">+5V</text>
<text x="222.3" y="31.3">2N3904</text>
<text x="243.8" y="32.4">R4</text>
<text x="95.5" y="37" transform="rotate(-90 95.5 37)">+VDC</text>
<text x="111.1" y="37.1">C5</text>
<text x="119.8" y="38.1">C4</text>
<text x="119.8" y="40.8">100n</text>
<text x="132.9" y="39.1" transform="rotate(-90 132.9 39.1)">GND</text>
<text x="141.6" y="37.1">C2</text>
<text x="149" y="38.1">C6</text>
<text x="149" y="40.8">100n</text>
<text x="160.7" y="37.7">C9</text>
<text x="160.7" y="40.2">10u</text>
<text x="171" y="39.1" transform="rotate(-90 171 39.1)">GND</text>
<text x="183.3" y="38.1">C11</text>
<text x="183.3" y="40.7">10u</text>
<text x="106.7" y="42.1">10u</text>
<text x="130" y="47.9">GND</text>
<text x="137.2" y="42.1">10u</text>
<text x="218.1" y="45.1">D5</text>
<text x="241.4" y="43.8" transform="rotate(-90 241.4 43.8)">R3</text>
<text x="245.3" y="45.3" transform="rotate(-90 245.3 45.3)">4.7k</text>
<text x="249" y="42.8">5.1V</text>
<text x="249.4" y="45.3">D3</text>
<text x="271.8" y="47.9">+12V</text>
<text x="215.7" y="50.1">1N4007</text>
<text x="229.8" y="51.7">Q1</text>
<text x="227.4" y="54.2">AOD407</text>
<text x="39.6" y="63.1">+VDC</text>
<text x="67.3" y="64.4">Power1</text>
<text x="104.5" y="62.3" transform="rotate(-90 104.5 62.3)">R5</text>
<text x="108.5" y="61.9" transform="rotate(-90 108.5 61.9)">2k</text>
<text x="251.3" y="61.2">+VDC</text>
<text x="67.3" y="66.9">DC-005</text>
<text x="76.2" y="66.9">(Barrel</text>
<text x="84" y="66.9">Jack)</text>
<text x="108" y="68.2">D4</text>
<text x="108" y="70.7">LED_3mm</text>
<text x="143.5" y="75.8">1n</text>
<text x="52.3" y="81.4" transform="rotate(-90 52.3 81.4)">+VDC</text>
<text x="66" y="79.6">J1</text>
<text x="66" y="82.1">FAN</text>
<text x="128.9" y="81.2">3.3</text>
<text x="142.8" y="80.9">C13</text>
<text x="144.9" y="83.9">U8</text>
<text x="179.9" y="81.2" transform="rotate(-90 179.9 81.2)">100p</text>
<text x="185" y="80.1" transform="rotate(-90 185 80.1)">C1</text>
<text x="197.5" y="83.8" transform="rotate(-90 197.5 83.8)">L1</text>
<text x="214.3" y="82.8">BN-43-3312,</text>
<text x="229.1" y="82.8">1T+1T:3T</text>
<text x="129.5" y="85.2">R8</text>
<text x="140.6" y="88.8" transform="rotate(-90 140.6 88.8)">GNDVDD</text>
<text x="175.4" y="87.7">IRF510</text>
<text x="175.4" y="85.1">Q3</text>
<text x="200.5" y="88.4" transform="rotate(-90 200.5 88.4)">ASPI-0630LR-2R2</text>
<text x="140.4" y="90.4">UCC27517A</text>
<text x="161.6" y="91.5" transform="rotate(-90 161.6 91.5)">R1</text>
<text x="165.7" y="92.3" transform="rotate(-90 165.7 92.3)">100k</text>
<text x="264.8" y="95.1">RF1</text>
<text x="107.5" y="98.1">IN1</text>
<text x="222.3" y="98">T1</text>
<text x="264.8" y="97.7">ANT</text>
<text x="142.9" y="102.5">1n</text>
<text x="107.2" y="111.4">GND</text>
<text x="144.4" y="111.4">U7</text>
<text x="175.4" y="113.1">Q4</text>
<text x="181.2" y="109.2" transform="rotate(-90 181.2 109.2)">100p</text>
<text x="186.3" y="108" transform="rotate(-90 186.3 108)">C8</text>
<text x="128.9" y="114.2">3.3</text>
<text x="129.5" y="118.2">R9</text>
<text x="140.4" y="118.3">UCC27517A</text>
<text x="140.6" y="116.7" transform="rotate(-90 140.6 116.7)">GNDVDD</text>
<text x="161.6" y="119.5" transform="rotate(-90 161.6 119.5)">R2</text>
<text x="175.4" y="115.6">IRF510</text>
<text x="165.7" y="120.3" transform="rotate(-90 165.7 120.3)">100k</text>
<text x="225.6" y="123.9">PTT1</text>
<text x="225.6" y="121.5">PTT</text>
<text x="137.7" y="126.6">GND</text>
<text x="75.4" y="149.7">+5V</text>
<text x="68.6" y="159.6">C3</text>
<text x="68.6" y="165.3">10u</text>
<text x="79.5" y="162.9">D2</text>
<text x="116.6" y="162.2">K1</text>
<text x="75.8" y="170.2" transform="rotate(-90 75.8 170.2)">1N4148</text>
<text x="52.9" y="178.4">470</text>
<text x="53.3" y="174.3">R6</text>
<text x="68.2" y="175.5">Q5</text>
<text x="68.2" y="178">2N3904</text>
<text x="84.1" y="178.7">Omron</text>
<text x="91.4" y="178.7">G5V-2</text>
<text x="98.9" y="178.7">/</text>
<text x="101.4" y="178.7">OEN 46-05-2C</text>
<text x="39.9" y="182.6">R7</text>
<text x="39.9" y="184.9">10k</text>
<text x="55.3" y="182.6">C14</text>
<text x="55.3" y="184.9">10n</text>
</g>
<g font-size="1.8" fill="#a90000">
<text x="232.2" y="26.1" transform="rotate(-90 232.2 26.1)">1</text>
<text x="236.5" y="29">2</text>
<text x="125" y="34">1</text>
<text x="137.7" y="34">3</text>
<text x="163.1" y="34">1</text>
<text x="175.8" y="34">3</text>
<text x="232.2" y="33.7" transform="rotate(-90 232.2 33.7)">3</text>
<text x="131.8" y="41.3" transform="rotate(-90 131.8 41.3)">2</text>
<text x="169.9" y="41.3" transform="rotate(-90 169.9 41.3)">2</text>
<text x="234.2" y="46.7">3</text>
<text x="53.9" y="62">1</text>
<text x="53.9" y="64.5">3</text>
<text x="53.9" y="67.1">2</text>
<text x="59.6" y="78.5">1</text>
<text x="59.6" y="81">2</text>
<text x="135.2" y="82.3">3</text>
<text x="139.4" y="80.1" transform="rotate(-90 139.4 80.1)">1</text>
<text x="172.5" y="82" transform="rotate(-90 172.5 82)">2</text>
<text x="135.2" y="87.4">4</text>
<text x="147.9" y="84.8">5</text>
<text x="165.7" y="84.8">1</text>
<text x="172.5" y="89.6" transform="rotate(-90 172.5 89.6)">3</text>
<text x="216.5" y="84.8">1</text>
<text x="216.5" y="89.9">2</text>
<text x="229.2" y="84.8">5</text>
<text x="139.4" y="91.5" transform="rotate(-90 139.4 91.5)">2</text>
<text x="216.5" y="95">3</text>
<text x="229.2" y="95">4</text>
<text x="257.1" y="95">1</text>
<text x="112.3" y="100.1">1</text>
<text x="261.4" y="99.8" transform="rotate(-90 261.4 99.8)">2</text>
<text x="109" y="104.8" transform="rotate(-90 109 104.8)">2</text>
<text x="135.2" y="110.2">3</text>
<text x="139.4" y="108" transform="rotate(-90 139.4 108)">1</text>
<text x="147.9" y="112.8">5</text>
<text x="165.7" y="112.8">1</text>
<text x="172.5" y="109.9" transform="rotate(-90 172.5 109.9)">2</text>
<text x="135.2" y="115.3">4</text>
<text x="139.4" y="119.5" transform="rotate(-90 139.4 119.5)">2</text>
<text x="172.5" y="117.5" transform="rotate(-90 172.5 117.5)">3</text>
<text x="219.6" y="122.9">1</text>
<text x="219.6" y="120.4">2</text>
<text x="89.9" y="156.9" transform="rotate(-90 89.9 156.9)">1</text>
<text x="97.5" y="156.9" transform="rotate(-90 97.5 156.9)">6</text>
<text x="102.6" y="156.9" transform="rotate(-90 102.6 156.9)">8</text>
<text x="107.7" y="157.5" transform="rotate(-90 107.7 157.5)">11</text>
<text x="112.8" y="156.9" transform="rotate(-90 112.8 156.9)">9</text>
<text x="64.5" y="172.2" transform="rotate(-90 64.5 172.2)">3</text>
<text x="89.9" y="170.2" transform="rotate(-90 89.9 170.2)">16</text>
<text x="100.1" y="169.6" transform="rotate(-90 100.1 169.6)">4</text>
<text x="110.2" y="170.2" transform="rotate(-90 110.2 170.2)">13</text>
<text x="59.3" y="175">2</text>
<text x="64.5" y="179.8" transform="rotate(-90 64.5 179.8)">1</text>
</g>
<g font-size="1.8" fill="#0000c2">
<text x="81.3" y="34">24V</text>
<text x="86" y="34">Supply</text>
<text x="225.6" y="45.2">D</text>
<text x="226.6" y="46.7">2</text>
<text x="232.2" y="42.6" transform="rotate(-90 232.2 42.6)">1</text>
<text x="232.4" y="42.9">G</text>
<text x="237.5" y="46.7">S</text>
<text x="77.5" y="142">T/R</text>
<text x="82.2" y="142">switch</text>
<text x="89.3" y="142">(with</text>
<text x="95.1" y="142">RX grounding)</text>
</g>
<g font-size="1.4" fill="#006464">
<text x="142.8" y="71.8">100n</text>
<text x="218.7" y="68.8">C17</text>
<text x="223.7" y="68.8">C18</text>
<text x="228.8" y="68.8">C15</text>
<text x="233.9" y="68.8">C16</text>
<text x="239" y="68.8">C7</text>
<text x="141.3" y="75.2" transform="rotate(-90 141.3 75.2)">B2</text>
<text x="218.7" y="72.4">1n</text>
<text x="223.7" y="72.1">10n</text>
<text x="228.8" y="72.4">1n</text>
<text x="233.9" y="72.1">10n</text>
<text x="239" y="72.4">330u</text>
<text x="231.6" y="89.1">C10</text>
<text x="193.5" y="95.3">100n</text>
<text x="195.3" y="91.5">B3</text>
<text x="203.6" y="92.2">B4</text>
<text x="203.7" y="95.3">100n</text>
<text x="232.9" y="92.4">Cs</text>
<text x="237.4" y="93.4">B5</text>
<text x="141.6" y="98.5">B1</text>
<text x="236.8" y="98.5">100n</text>
<text x="143.5" y="104.9">100n</text>
</g>
<text font-size="1.1" fill="#006464" x="143.5" y="107.3">C12</text>
</svg>
